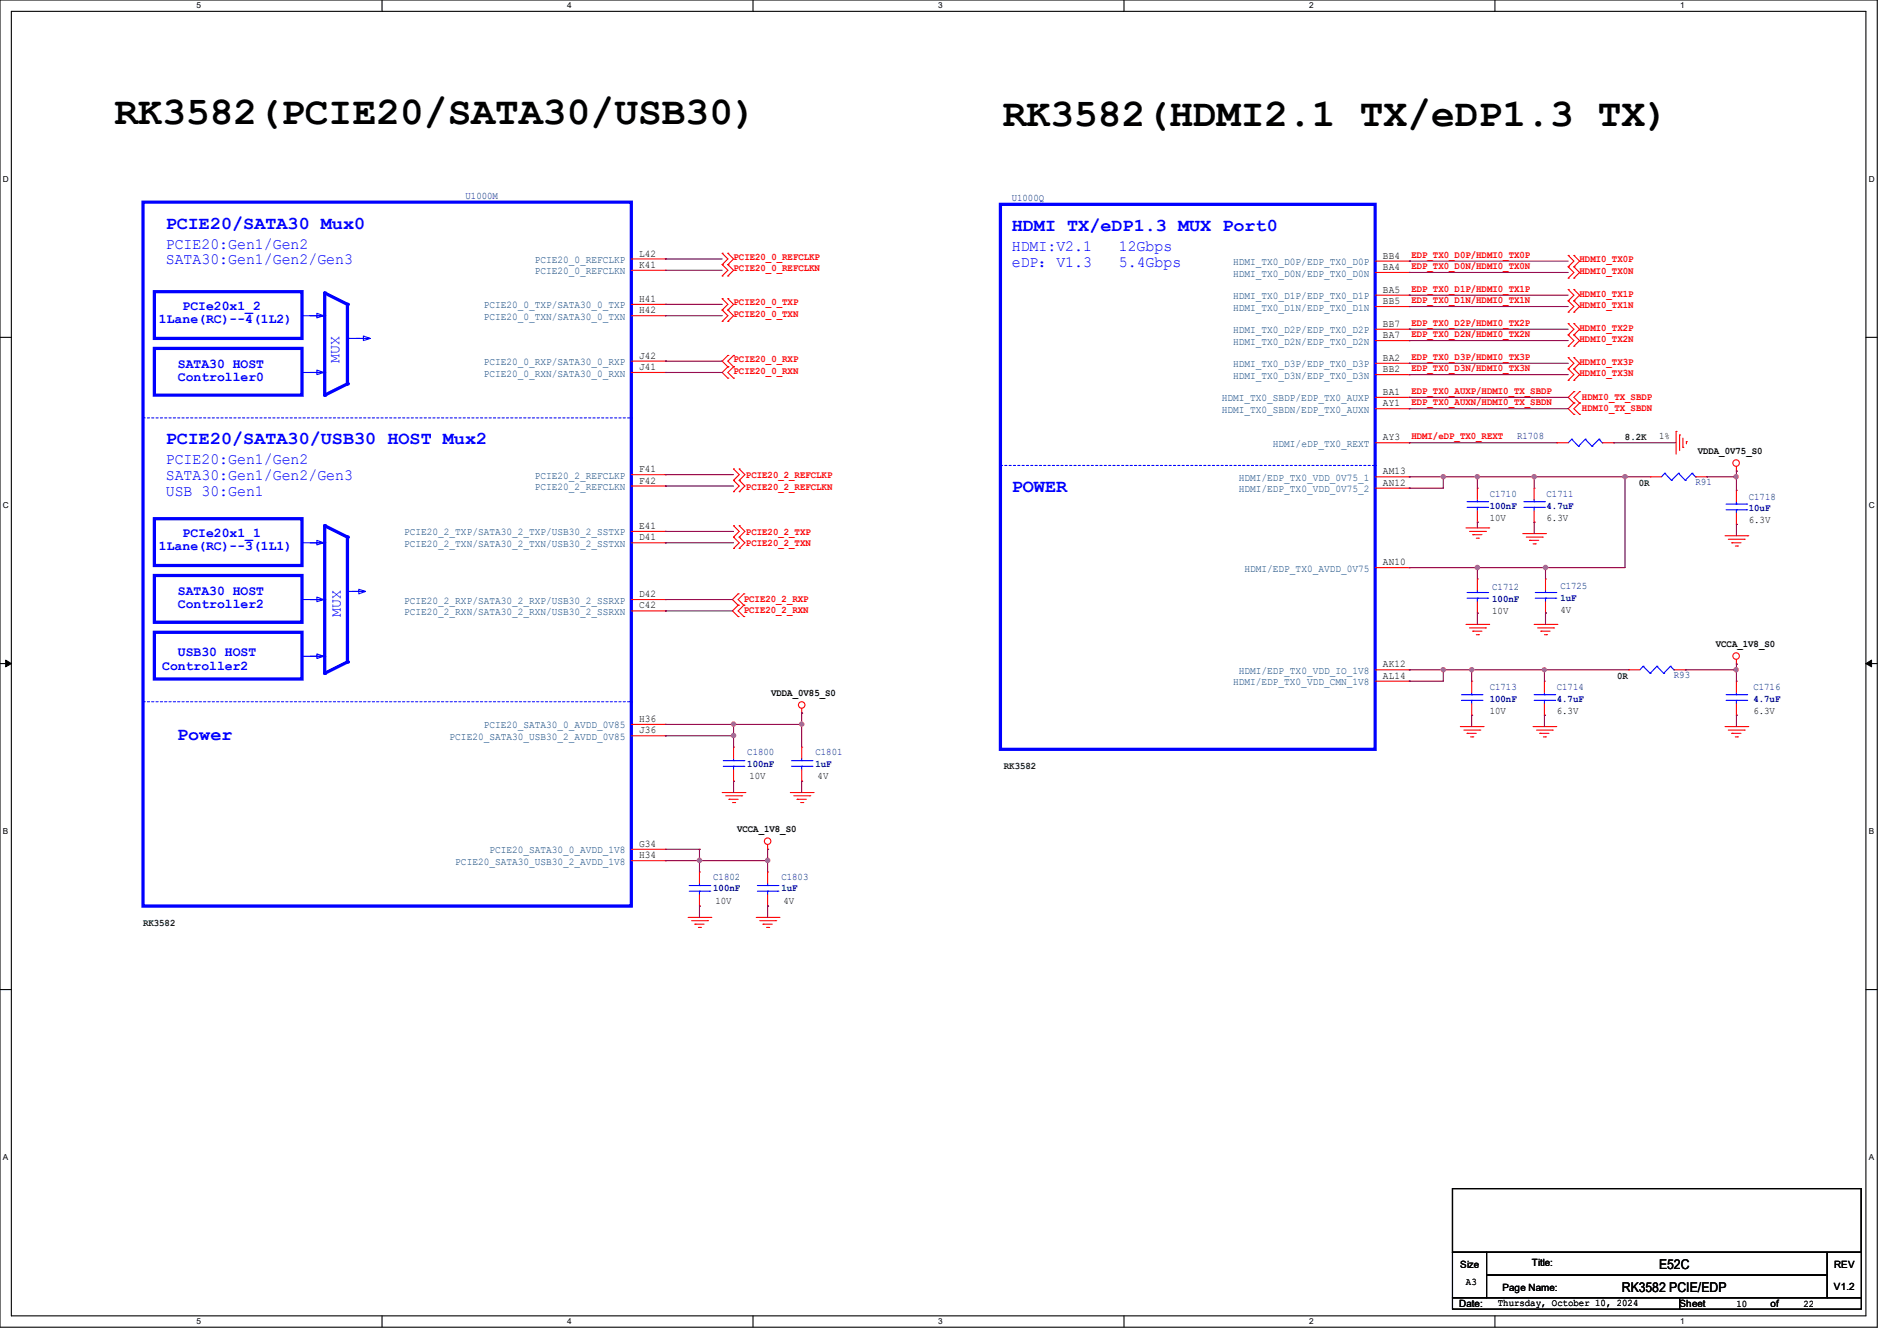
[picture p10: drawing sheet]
<svg xmlns="http://www.w3.org/2000/svg" width="297mm" height="210mm" viewBox="0 0 297 210" stroke-linecap="round" stroke-linejoin="round" font-family="sans-serif">
<path d="M0 0h293.9v207.9h-293.9zM1.8 1.8h290.3v204.3h-290.3z" fill="none" stroke="#000" stroke-width=".17"/>
<g fill="#fff">
<path d="M30.8 .2h.7v1.4h-.7z"/>
<path d="M30.8 206.2h.7v1.4h-.7z"/>
</g>
<path d="M59.8 0v1.8M59.8 206.1v1.8" fill="none" stroke="#000" stroke-width=".17"/>
<g fill="#fff">
<path d="M88.8 .2h.7v1.4h-.7z"/>
<path d="M88.8 206.2h.7v1.4h-.7z"/>
</g>
<path d="M117.9 0v1.8M117.9 206.1v1.8" fill="none" stroke="#000" stroke-width=".17"/>
<g fill="#fff">
<path d="M146.9 .2h.7v1.4h-.7z"/>
<path d="M146.9 206.2h.7v1.4h-.7z"/>
</g>
<path d="M176 0v1.8M176 206.1v1.8" fill="none" stroke="#000" stroke-width=".17"/>
<g fill="#fff">
<path d="M205 .2h.7v1.4h-.7z"/>
<path d="M205 206.2h.7v1.4h-.7z"/>
</g>
<path d="M234.1 0v1.8M234.1 206.1v1.8" fill="none" stroke="#000" stroke-width=".17"/>
<g fill="#fff">
<path d="M263.1 .2h.6v1.4h-.6z"/>
<path d="M263.1 206.2h.6v1.4h-.6z"/>
<path d="M.5 27.3h.9v1.4h-.9z"/>
<path d="M292.6 27.3h.9v1.4h-.9z"/>
<path d="M.5 78.4h.9v1.4h-.9z"/>
<path d="M292.6 78.4h.9v1.4h-.9z"/>
</g>
<path d="M0 52.8h1.8M292.1 52.8h1.8" fill="none" stroke="#000" stroke-width=".17"/>
<g fill="#fff">
<path d="M.5 129.5h.8v1.4h-.8z"/>
<path d="M292.6 129.5h.8v1.4h-.8z"/>
</g>
<path d="M0 103.9h1.8M292.1 103.9h1.8" fill="none" stroke="#000" stroke-width=".17"/>
<path d="M.9 103.4l.9 .5-.9 .5zM292.1 103.9l.9-.5v1z" fill="#000" stroke="#000" stroke-width=".16"/>
<g fill="#fff">
<path d="M.5 180.5h.8v1.4h-.8z"/>
<path d="M292.6 180.5h.8v1.4h-.8z"/>
</g>
<path d="M0 155h1.8M292.1 155h1.8M227.4 186.1h64v10h-64zM227.4 196.1h5.3v7.1h-5.3zM232.7 196.1h53.4v3.6h-53.4zM232.7 199.7h53.4v3.5h-53.4zM286.1 196.1h5.3v7.1h-5.3zM227.4 203.2h35.6v1.8h-35.6zM263 203.2h28.4v1.8h-28.4z" fill="none" stroke="#000" stroke-width=".17"/>
<g fill="none" stroke="#f00" stroke-width=".17">
<path d="M113.1 39.7h.1M113.1 39.7l.9 .9-.9 .8M114 39.7h.1M114 39.7l.9 .9-.9 .8M113.1 41.4h.1M113.1 43.2h.1M113.1 48.6h.1M113.1 46.8h.1M113.1 50.3h.1M113.1 41.4l.9 .9-.9 .9M113.1 46.8l.9 .9-.9 .9M113.1 48.6l.9 .8-.9 .9"/>
<path d="M114 41.4h.1M114 43.2h.1M114 48.6h.1M114 46.8h.1M114 50.3h.1M114 55.7h.1M114 57.4h.1M114 59.2h.1M114 41.4l.9 .9-.9 .9M114 46.8l.9 .9-.9 .9M114 48.6l.9 .8-.9 .9M114 55.7l-.9 .9 .9 .8"/>
<path d="M114 57.4l-.9 .9 .9 .9M114.9 57.4h.1M114.9 55.7h.1M114.9 59.2h.1M114.9 55.7l-.9 .9 .9 .8M114.9 57.4l-.9 .9 .9 .9M215.3 40.9h5.3M215.3 42.7h5.3M215.3 46.2h5.3M215.3 48h5.3M215.3 51.6h5.3M215.3 53.3h5.3"/>
<path d="M215.3 56.9h5.3M215.3 58.7h5.3M220.6 40.9h.1M220.6 42.7h.1M220.6 46.2h.1M220.6 48h.1M220.6 51.6h.1M220.6 53.3h.1M220.6 56.9h.1M220.6 58.7h.1M245.5 43.6h.1M245.5 41.8h.1"/>
<path d="M245.5 40h.1M245.5 48.9h.1M245.5 47.1h.1M245.5 45.3h.1M245.5 54.2h.1M245.5 52.5h.1M245.5 50.7h.1M245.5 59.6h.1M245.5 57.8h.1M245.5 56h.1M245.5 41.8l.9 .9-.9 .9M245.5 40l.9 .9-.9 .9"/>
<path d="M245.5 47.1l.9 .9-.9 .9M245.5 45.3l.9 .9-.9 .9M245.5 52.5l.9 .8-.9 .9M245.5 50.7l.9 .9-.9 .9M245.5 57.8l.9 .9-.9 .9M245.5 56l.9 .9-.9 .9M246.4 43.6h.1M246.4 41.8h.1M246.4 40h.1M246.4 48.9h.1M246.4 47.1h.1M246.4 45.3h.1"/>
<path d="M246.4 54.2h.1M246.4 52.5h.1M246.4 50.7h.1M246.4 59.6h.1M246.4 57.8h.1M246.4 56h.1M246.4 41.8l.9 .9-.9 .9M246.4 40l.9 .9-.9 .9M246.4 47.1l.9 .9-.9 .9M246.4 45.3l.9 .9-.9 .9M246.4 52.5l.9 .8-.9 .9M246.4 50.7l.9 .9-.9 .9"/>
<path d="M246.4 57.8l.9 .9-.9 .9M246.4 56l.9 .9-.9 .9M114.9 75.2h.1M114.9 73.4h.1M114.9 77h.1M114.9 73.4l.8 .9-.8 .9M114.9 75.2l.8 .9-.8 .9M115.7 75.2h.1M115.7 73.4h.1M115.7 77h.1M115.7 73.4l.9 .9-.9 .9M115.7 75.2l.9 .9-.9 .9"/>
<path d="M215.3 62.2h5.3M215.3 64h5.3M215.3 69.3h5.3M215.3 74.7h5.3M215.3 76.5h5.3M220.6 62.2h.1M220.6 64h.1M220.6 69.3h.1M220.6 74.7h.1M220.6 76.5h.1M231.3 76.5h.1M231.3 76.5v1.7"/>
<path d="M240.2 76.5h.1M240.2 76.5v1.7M243.8 69.3h.1M243.8 69.3h1.7M246.4 61.3h.1M246.4 63.1h.1M246.4 64.9h.1M246.4 61.3l-.9 .9 .9 .9M246.4 63.1l-.9 .9 .9 .9M247.3 63.1h.1M247.3 61.3h.1M247.3 64.9h.1"/>
<path d="M247.3 61.3l-.9 .9 .9 .9M247.3 63.1l-.9 .9 .9 .9M250.9 69.3h1.7M252.6 69.3h.1M262.4 67.6h.1M262.4 67.6v3.5M263 68.1h.1M263 68.1v2.5M263.5 70.1h.1M263.5 68.6v1.5M264 69.2h.1M264 69.2v.3"/>
<path d="M271.9 73.8h.1M271.9 76.8h.1M271.9 73.1v.7M271.9 76.8v1.8M114.9 84.1h.1M114.9 82.3h.1M114.9 85.9h.1M114.9 82.3l.8 .9-.8 .9M114.9 84.1l.8 .9-.8 .9M115.6 93h.1M115.6 94.8h.1M115.6 96.6h.1"/>
<path d="M115.6 93l-.9 .9 .9 .9M115.6 94.8l-.9 .9 .9 .9M115.7 84.1h.1M115.7 82.3h.1M115.7 85.9h.1M115.7 82.3l.9 .9-.9 .9M115.7 84.1l.9 .9-.9 .9M116.5 94.8h.1M116.5 93h.1M116.5 96.6h.1M116.5 93l-.9 .9 .9 .9M116.5 94.8l-.9 .9 .9 .9"/>
<path d="M215.3 88.9h5.3M220.6 88.9h.1M229.5 82.7h3.6M229.5 97.8h3.6M230.1 83.2h2.5M230.1 98.3h2.5M230.6 83.7h.1M230.6 98.8h.1M230.6 83.7h1.4M230.6 98.8h1.4M231.1 84.3h.4M231.1 99.4h.4"/>
<path d="M231.3 90.7h.1M231.3 96h.1M231.3 81.8h.1M231.3 80v1.8M231.3 90.7v1.8M231.3 94.2v1.8M231.5 84.3h.1M231.5 99.4h.1M232.6 83.2h.1M232.6 98.3h.1M233.1 82.7h.1M233.1 97.8h.1"/>
<path d="M238.4 83.6h3.6M239 84.1h2.5M239.5 84.6h.1M239.5 84.6h1.4M240 85.2h.4M240.2 81.8h.1M240.2 97.8h3.6M240.2 80v1.8M240.4 85.2h.1M240.7 98.3h2.5M241.3 98.8h.1M241.3 98.8h1.4"/>
<path d="M241.5 84.1h.1M241.8 99.4h.3M242 83.6h.1M242.1 99.4h.1M243.2 98.3h.1M243.8 97.8h.1M270.1 83.9h3.5M270.6 84.5h2.5M271.1 85h.1M271.1 85h1.5M271.7 85.5h.3M271.9 82.1h.1"/>
<path d="M271.9 80.3v1.8M272 85.5h.1M273.1 84.5h.1M273.6 83.9h.1M114.9 117h.1M114.9 117v1.8M125.5 111.7h.1M125.5 111v.7M215.3 104.9h5.3M215.3 106.7h5.3M220.6 104.9h.1M220.6 106.7h.1"/>
<path d="M228.6 113.8h3.6M229.2 114.3h2.5M229.7 114.9h.1M229.7 114.9h1.4M230.3 115.4h.3M230.4 106.7h.1M230.4 112h.1M230.4 106.7v1.8M230.4 110.2v1.8M230.6 115.4h.1M231.7 114.3h.1M232.2 113.8h.1"/>
<path d="M240 113.8h3.6M240.6 114.3h2.4M241.1 114.9h.1M241.1 114.9h1.4M241.6 115.4h.4M241.8 106.7h.1M241.8 112h.1M241.8 106.7v1.8M241.8 110.2v1.8M242 115.4h.1M243 114.3h.1M243.6 113.8h.1"/>
<path d="M255 104.9h.1M255 104.9h1.8M262.1 104.9h1.8M263.9 104.9h.1M270.1 113.8h3.5M270.6 114.3h2.5M271.1 114.9h.1M271.1 114.9h1.5M271.7 115.4h.3M271.9 104h.1M271.9 106.7h.1M271.9 112h.1"/>
<path d="M271.9 103.3v.7M271.9 106.7v1.8M271.9 110.2v1.8M272 115.4h.1M273.1 114.3h.1M273.6 113.8h.1M109.5 136.6h.1M109.5 136.6v1.7M113.1 124.1h3.5M113.6 124.6h2.5M114.1 125.2h.1M114.1 125.2h1.5"/>
<path d="M114.7 125.7h.3M114.9 122.3h.1M114.9 120.6v1.7M115 125.7h.1M116.1 124.6h.1M116.6 124.1h.1M120.2 133h.1M120.2 136.6h.1M120.2 132.3v.7M120.2 136.6v1.7M123.7 124.1h3.6M124.3 124.6h2.5"/>
<path d="M124.8 125.2h.1M124.8 125.2h1.4M125.3 125.7h.4M125.7 125.7h.1M126.8 124.6h.1M127.3 124.1h.1M107.7 143.7h3.6M108.3 144.2h2.5M108.8 144.7h.1M108.8 144.7h1.4M109.3 145.2h.4M109.5 141.9h.1"/>
<path d="M109.5 140.1v1.8M109.7 145.2h.1M110.8 144.2h.1M111.3 143.7h.1M118.4 143.7h3.6M119 144.2h2.5M119.5 144.7h.1M119.5 144.7h1.4M120 145.2h.4M120.2 141.9h.1M120.2 140.1v1.8M120.4 145.2h.1"/>
<path d="M121.5 144.2h.1M122 143.7h.1"/>
<circle cx="271.8" cy="72.5" r=".51"/>
<circle cx="125.5" cy="110.4" r=".51"/>
<circle cx="271.8" cy="102.7" r=".51"/>
<circle cx="120.2" cy="131.7" r=".51"/>
</g>
<path d="M22.4 31.7h76.4v110.2h-76.4zM156.6 32h58.7v85.3h-58.7zM24.2 45.7h23.1v7.3h-23.1zM54.4 47.7v12.4" fill="none" stroke="#00f" stroke-width=".51"/>
<path d="M22.4 65.4h76.4M98.8 65.4h.1M156.6 72.9h58.7M215.3 72.9h.1" fill="none" stroke="#00f" stroke-width=".17" stroke-dasharray=".3 .3"/>
<g fill="none" stroke="#00f" stroke-width=".17">
<path d="M54.6 53h.1M54.6 53h1.7M229.7 79.5h3.2M229.7 78.6h3.2M231.3 78.6h.1M231.3 79.5h.1M231.3 78.2v.4M231.3 79.5v.5M232.9 79.5h.1M232.9 78.6h.1M238.6 79.5h3.2M238.6 78.6h3.2"/>
<path d="M240.2 78.6h.1M240.2 79.5h.1M240.2 78.2v.4M240.2 79.5v.5M241.8 79.5h.1M241.8 78.6h.1M246.1 68.8h.1M246.1 68.8l-.6 .5M246.1 68.8l1 1.1M247.1 69.9h.1M248.2 68.8h.1M248.2 68.8l-1.1 1.1"/>
<path d="M248.2 68.8l1.1 1.1M249.3 69.9h.1M250.4 68.8h.1M250.4 68.8l-1.1 1.1M250.4 68.8l.5 .5M250.9 69.3h.1M270.3 79.8h3.2M270.3 79h3.2M271.9 79h.1M271.9 79.8h.1M271.9 78.6v.4M271.9 79.8v.5"/>
<path d="M273.5 79.8h.1M273.5 79h.1M229.7 93.7h3.2M229.7 92.8h3.2M231.3 92.8h.1M231.3 93.7h.1M231.3 92.5v.3M231.3 93.7v.5M232.9 93.7h.1M232.9 92.8h.1M113.2 119.1h3.3M114.9 119.1h.1"/>
<path d="M114.9 118.8v.3M116.5 119.1h.1M228.8 109.7h3.2M228.8 108.8h3.2M230.4 108.8h.1M230.4 109.7h.1M230.4 108.5v.3M230.4 109.7v.5M232 109.7h.1M232 108.8h.1M240.2 109.7h3.2M240.2 108.8h3.2"/>
<path d="M241.8 108.8h.1M241.8 109.7h.1M241.8 108.5v.3M241.8 109.7v.5M243.4 109.7h.1M243.4 108.8h.1M257.3 104.4h.1M257.3 104.4l-.5 .5M257.3 104.4l1.1 1.1M258.4 105.5h.1M259.4 104.4h.1M259.4 104.4l-1 1.1"/>
<path d="M259.4 104.4l1.1 1.1M260.5 105.5h.1M261.5 104.4h.1M261.5 104.4l-1 1.1M261.5 104.4l.6 .5M262.1 104.9h.1M270.3 109.7h3.2M270.3 108.8h3.2M271.9 108.8h.1M271.9 109.7h.1M271.9 108.5v.3M271.9 109.7v.5"/>
<path d="M273.5 109.7h.1M273.5 108.8h.1M107.9 139.6h3.2M107.9 138.7h3.2M109.5 138.7h.1M109.5 139.6h.1M109.5 138.3v.4M109.5 139.6v.5M111.1 139.6h.1M111.1 138.7h.1M113.2 120h3.3M114.9 120h.1"/>
<path d="M114.9 120v.6M116.5 120h.1M118.6 139.6h3.2M118.6 138.7h3.2M120.2 138.7h.1M120.2 139.6h.1M120.2 138.3v.4M120.2 139.6v.5M121.8 139.6h.1M121.8 138.7h.1"/>
</g>
<circle cx="54.4" cy="47.7" r=".25" fill="#00f"/>
<path d="M47.3 49.4h3.5M47.3 58.3h3.5M48.6 58.3h2.1l-1.1 .4v-.7l1.1 .3M50.8 49.4h.1M50.8 58.3h.1" fill="none" stroke="#00f" stroke-width=".17"/>
<path d="M54.4 60.1l-3.6 1.8" fill="none" stroke="#00f" stroke-width=".51"/>
<circle cx="54.4" cy="60.1" r=".25" fill="#00f"/>
<path d="M50.8 45.9l3.6 1.8" fill="none" stroke="#00f" stroke-width=".51"/>
<circle cx="50.8" cy="45.9" r=".25" fill="#00f"/>
<path d="M50.8 45.9v16" fill="none" stroke="#00f" stroke-width=".51"/>
<circle cx="50.8" cy="61.9" r=".25" fill="#00f"/>
<path d="M48.6 49.4h2.1l-1.1 .4v-.7l1.1 .3M55.8 53h2.2l-1.1 .3v-.7l1.1 .4M48.6 93.9h2.1l-1.1 .3v-.7l1.1 .4M48.6 85h2.1l-1.1 .3v-.7l1.1 .4M55.1 92.6h2.1l-1 .4v-.7l1 .3M47.3 102.8h3.5M50.8 102.8h.1" fill="none" stroke="#00f" stroke-width=".17"/>
<path d="M24.2 54.6h23.1v7.3h-23.1zM24.2 81.2h23.1v7.4h-23.1zM24.2 90.1h23.1v7.4h-23.1zM24.2 99h23.1v7.3h-23.1zM50.8 82.3v23.2" fill="none" stroke="#00f" stroke-width=".51"/>
<circle cx="50.8" cy="105.5" r=".25" fill="#00f"/>
<path d="M54.4 103.7l-3.6 1.8" fill="none" stroke="#00f" stroke-width=".51"/>
<circle cx="54.4" cy="103.7" r=".25" fill="#00f"/>
<path d="M48.6 102.8h2.1l-1.1 .3v-.7l1.1 .4" fill="none" stroke="#00f" stroke-width=".17"/>
<path d="M54.4 84.1v19.6" fill="none" stroke="#00f" stroke-width=".51"/>
<circle cx="54.4" cy="84.1" r=".25" fill="#00f"/>
<path d="M54.4 92.6h.1M54.4 92.6h1.8" fill="none" stroke="#00f" stroke-width=".17"/>
<path d="M50.8 82.3l3.6 1.8" fill="none" stroke="#00f" stroke-width=".51"/>
<circle cx="50.8" cy="82.3" r=".25" fill="#00f"/>
<g fill="none" stroke="#00f" stroke-width=".17">
<path d="M260.6 74.1h.1M260.6 74.1l-.5 .6M260.6 74.1l1.1 1.1M261.7 75.2h.1M262.8 74.1h.1M262.8 74.1l-1.1 1.1M262.8 74.1l1.1 1.1M263.9 75.2h.1M264.9 74.1h.1M264.9 74.1l-1 1.1M264.9 74.1l.6 .6M265.5 74.7h.1"/>
<path d="M47.3 93.9h3.5M47.3 85h3.5M50.8 93.9h.1M50.8 85h.1M240.4 93.7h3.2M240.4 92.8h3.2M242 92.8h.1M242 93.7h.1M242 92.5v.3M242 93.7v.5M243.6 93.7h.1M243.6 92.8h.1"/>
<path d="M123.9 119.1h3.2M125.5 119.1h.1M125.5 118.8v.3M127.1 119.1h.1M123.9 120h3.2M125.5 120h.1M125.5 120v.6M127.1 120h.1"/>
</g>
<path d="M22.4 109.9h76.4M98.8 109.9h.1" fill="none" stroke="#00f" stroke-width=".17" stroke-dasharray=".3 .3"/>
<g fill="none" stroke="#f00" stroke-width=".17">
<path d="M98.8 40.6h5.4M98.8 42.3h5.4M98.8 47.7h5.4M98.8 49.4h5.4M98.8 56.6h5.4M98.8 58.3h5.4M104.2 40.6h.1M104.2 42.3h.1M104.2 47.7h.1M104.2 49.4h.1M104.2 56.6h.1M104.2 58.3h.1"/>
<path d="M98.8 74.3h5.4M98.8 76.1h5.4M104.2 74.3h.1M104.2 76.1h.1M258.4 74.7h.1M258.4 74.7h1.7M265.5 74.7h1.8M267.3 74.7h.1M98.8 93.9h5.4M98.8 95.7h5.4M98.8 83.2h5.4M98.8 85h5.4"/>
<path d="M104.2 93.9h.1M104.2 95.7h.1M104.2 83.2h.1M104.2 85h.1M242 90.7h.1M242 96h.1M242 90.7v1.8M242 94.2v1.8M98.8 113.5h5.4M98.8 115.2h5.4M104.2 113.5h.1M104.2 115.2h.1"/>
<path d="M125.5 117h.1M125.5 117v1.8M98.8 133h5.4M98.8 134.8h5.4M104.2 133h.1M104.2 134.8h.1M125.5 122.3h.1M125.5 120.6v1.7"/>
</g>
<g fill="none" stroke="#7f003f" stroke-width=".17">
<path d="M104.2 40.6h.1M104.2 42.3h.1M104.2 56.6h.1M104.2 58.3h.1M104.2 49.4h.1M104.2 47.7h.1M104.2 40.6h8.9M104.2 42.3h8.9M104.2 56.6h8.9M104.2 58.3h8.9M104.2 49.4h8.9M104.2 47.7h8.9"/>
<path d="M220.6 40.9h.1M220.6 42.7h.1M220.6 46.2h.1M220.6 48h.1M220.6 53.3h.1M220.6 51.6h.1M220.6 58.7h.1M220.6 56.9h.1M220.6 40.9h24.9M220.6 42.7h24.9M220.6 46.2h24.9M220.6 48h24.9"/>
<path d="M220.6 53.3h24.9M220.6 51.6h24.9M220.6 58.7h24.9M220.6 56.9h24.9M104.2 74.3h.1M104.2 76.1h.1M104.2 74.3h10.7M104.2 76.1h10.7M220.6 69.3h.1M220.6 76.5h.1M220.6 74.7h.1M220.6 64h.1"/>
<path d="M220.6 62.2h.1M220.6 69.3h23.2M220.6 74.7h37.8M220.6 64h24.9M220.6 62.2h24.9M226 74.7h.1M226 74.7v1.8h-5.4M231.3 74.7h.1M231.3 74.7v1.8M240.2 74.7h.1M240.2 74.7v1.8M252.6 69.3h.1"/>
<path d="M252.6 69.3h9.8M254.4 74.7h.1M254.4 74.7v14.2h-33.8M267.3 74.7h.1M267.3 74.7h4.6M271.9 73.8h.1M271.9 74.7h.1M271.9 73.8v3M104.2 83.2h.1M104.2 85h.1M104.2 93.9h.1M104.2 95.7h.1"/>
<path d="M104.2 83.2h10.7M104.2 85h10.7M104.2 93.9h10.5M104.2 95.7h10.5M220.6 88.9h.1M231.3 81.8h.1M231.3 88.9h.1M231.3 96h.1M231.3 81.8v.9M231.3 88.9v1.8M231.3 96v1.8M240.2 81.8h.1"/>
<path d="M240.2 81.8v1.8M242 88.9h.1M242 96h.1M242 88.9v1.8M242 96v1.8M271.9 82.1h.1M271.9 82.1v1.8M104.2 115.2h.1M104.2 113.5h.1M104.2 115.2h10.7M104.2 113.5h21.3M114.9 115.2h.1"/>
<path d="M114.9 113.5h.1M114.9 113.5v3.5M125.5 113.5h.1M125.5 111.7h.1M125.5 111.7v5.3M220.6 106.7h.1M220.6 104.9h.1M220.6 104.9h34.4M226 104.9h.1M226 104.9v1.8h-5.4M230.4 104.9h.1M230.4 112h.1"/>
<path d="M230.4 104.9v1.8M230.4 112v1.8M241.8 104.9h.1M241.8 112h.1M241.8 104.9v1.8M241.8 112v1.8M263.9 104.9h.1M263.9 104.9h8M271.9 104.9h.1M271.9 112h.1M271.9 104h.1M271.9 104v2.7"/>
<path d="M271.9 112v1.8M104.2 133h.1M104.2 134.8h.1M104.2 133h5.3M104.2 134.8h16M109.5 134.8h.1M109.5 133h.1M109.5 133v3.6M114.9 122.3h.1M114.9 122.3v1.8M120.2 134.8h.1M120.2 133h.1"/>
<path d="M120.2 133v3.6M125.5 122.3h.1M125.5 122.3v1.8M109.5 141.9h.1M109.5 141.9v1.8M120.2 141.9h.1M120.2 141.9v1.8"/>
</g>
<g fill="#f0f" stroke="#f0f" stroke-width=".17">
<circle cx="120.2" cy="134.7" r=".34"/>
<circle cx="109.5" cy="134.7" r=".34"/>
<circle cx="114.9" cy="115.2" r=".34"/>
<circle cx="114.9" cy="113.4" r=".34"/>
<circle cx="125.5" cy="113.4" r=".34"/>
<circle cx="254.4" cy="74.7" r=".34"/>
<circle cx="271.8" cy="74.7" r=".34"/>
<circle cx="226" cy="74.7" r=".34"/>
<circle cx="231.3" cy="74.7" r=".34"/>
<circle cx="240.2" cy="74.7" r=".34"/>
<circle cx="226" cy="104.9" r=".34"/>
<circle cx="230.4" cy="104.9" r=".34"/>
<circle cx="241.8" cy="104.9" r=".32"/>
<circle cx="271.8" cy="104.9" r=".34"/>
<circle cx="242" cy="88.9" r=".34"/>
<circle cx="231.3" cy="88.9" r=".34"/>
</g>
<g font-size="6.2">
<text x="17.9" y="19.4">RK3582(PCIE20/SATA30/USB30)</text>
<text x="157" y="19.8">RK3582(HDMI2.1 TX/eDP1.3 TX)</text>
</g>
<g font-size="2.8" fill="#00f">
<text x="25.9" y="35.8">PCIE20/SATA30 Mux0</text>
<text x="158.4" y="36.2">HDMI TX/eDP1.3 MUX Port0</text>
<text x="25.9" y="69.6">PCIE20/SATA30/USB30 HOST Mux2</text>
<text x="158.4" y="77">POWER</text>
<text x="27.7" y="115.8">Power</text>
</g>
<g font-size="2.5" fill="#00f">
<text x="26" y="38.9">PCIE20:Gen1/Gen2</text>
<text x="26" y="41.4">SATA30:Gen1/Gen2/Gen3</text>
<text x="158.4" y="39.3">HDMI:V2.1</text>
<text x="158.4" y="41.7">eDP：V1.3</text>
<text x="175.2" y="39.3">12Gbps</text>
<text x="175.2" y="41.7">5.4Gbps</text>
<text x="26" y="72.7">PCIE20:Gen1/Gen2</text>
<text x="26" y="75.2">SATA30:Gen1/Gen2/Gen3</text>
<text x="26" y="77.6">USB 30:Gen1</text>
</g>
<g font-size="2.3" fill="#00f">
<text x="53.2" y="56.9" transform="rotate(-90 53.2 56.9)">MUX</text>
<text x="53.3" y="96.6" transform="rotate(-90 53.3 96.6)">MUX</text>
</g>
<g font-size="2.1" fill="#00f">
<text x="24.9" y="50.6">1Lane(RC)--4(1L2)</text>
<text x="28.6" y="48.5">PCIe20x1_2</text>
<text x="27.9" y="57.6">SATA30 HOST</text>
<text x="27.9" y="59.7">Controller0</text>
<text x="24.9" y="86.2">1Lane(RC)--3(1L1)</text>
<text x="28.6" y="84.1">PCIe20x1_1</text>
<text x="27.9" y="93.1">SATA30 HOST</text>
<text x="27.9" y="95.2">Controller2</text>
<text x="25.4" y="104.9">Controller2</text>
<text x="27.9" y="102.7">USB30 HOST</text>
</g>
<g font-size="2.1">
<text x="253.9" y="202.3">RK3582 PCIE/EDP</text>
<text x="259.8" y="198.8">E52C</text>
</g>
<g font-size="1.6" fill="#00007f">
<text x="72.9" y="31.1">U1000M</text>
<text x="158.4" y="31.5">U1000Q</text>
<text x="237.5" y="68.8">R1708</text>
<text x="233.3" y="77.8">C1710</text>
<text x="242.1" y="77.8">C1711</text>
<text x="265.5" y="75.9">R91</text>
<text x="233.3" y="79.7">100nF</text>
<text x="242.1" y="79.7">4.7uF</text>
<text x="273.8" y="78.2">C1718</text>
<text x="273.8" y="80.1">10uF</text>
<text x="233.6" y="92.5">C1712</text>
<text x="233.6" y="94.3">100nF</text>
<text x="244.3" y="92.2">C1725</text>
<text x="244.3" y="94.1">1uF</text>
<text x="262.1" y="106.1">R93</text>
<text x="233.3" y="108.1">C1713</text>
<text x="233.3" y="109.9">100nF</text>
<text x="243.7" y="108.1">C1714</text>
<text x="243.7" y="109.9">4.7uF</text>
<text x="274.5" y="108.1">C1716</text>
<text x="274.5" y="109.9">4.7uF</text>
<text x="117" y="118.2">C1800</text>
<text x="127.7" y="118.2">C1801</text>
<text x="117" y="120.1">100nF</text>
<text x="127.7" y="120.1">1uF</text>
<text x="111.7" y="137.8">C1802</text>
<text x="122.3" y="137.8">C1803</text>
<text x="111.7" y="139.6">100nF</text>
<text x="122.3" y="139.6">1uF</text>
</g>
<g font-size="1.6" fill="#003f7f">
<text x="83.7" y="41.2">PCIE20_0_REFCLKP</text>
<text x="193.1" y="41.5">HDMI_TX0_D0P/EDP_TX0_D0P</text>
<text x="83.7" y="43">PCIE20_0_REFCLKN</text>
<text x="193.1" y="43.3">HDMI_TX0_D0N/EDP_TX0_D0N</text>
<text x="193.1" y="46.9">HDMI_TX0_D1P/EDP_TX0_D1P</text>
<text x="75.7" y="48.3">PCIE20_0_TXP/SATA30_0_TXP</text>
<text x="75.7" y="50.1">PCIE20_0_TXN/SATA30_0_TXN</text>
<text x="193.1" y="48.6">HDMI_TX0_D1N/EDP_TX0_D1N</text>
<text x="193.1" y="52.2">HDMI_TX0_D2P/EDP_TX0_D2P</text>
<text x="193.1" y="54">HDMI_TX0_D2N/EDP_TX0_D2N</text>
<text x="75.7" y="57.2">PCIE20_0_RXP/SATA30_0_RXP</text>
<text x="75.7" y="59">PCIE20_0_RXN/SATA30_0_RXN</text>
<text x="193.1" y="57.5">HDMI_TX0_D3P/EDP_TX0_D3P</text>
<text x="193.1" y="59.3">HDMI_TX0_D3N/EDP_TX0_D3N</text>
<text x="191.3" y="62.9">HDMI_TX0_SBDP/EDP_TX0_AUXP</text>
<text x="191.3" y="64.6">HDMI_TX0_SBDN/EDP_TX0_AUXN</text>
<text x="199.3" y="70">HDMI/eDP_TX0_REXT</text>
<text x="83.7" y="75">PCIE20_2_REFCLKP</text>
<text x="83.7" y="76.8">PCIE20_2_REFCLKN</text>
<text x="194" y="75.3">HDMI/EDP_TX0_VDD_0V75_1</text>
<text x="194" y="77.1">HDMI/EDP_TX0_VDD_0V75_2</text>
<text x="63.3" y="83.9">PCIE20_2_TXP/SATA30_2_TXP/USB30_2_SSTXP</text>
<text x="63.3" y="85.6">PCIE20_2_TXN/SATA30_2_TXN/USB30_2_SSTXN</text>
<text x="194.9" y="89.5">HDMI/EDP_TX0_AVDD_0V75</text>
<text x="63.3" y="94.5">PCIE20_2_RXP/SATA30_2_RXP/USB30_2_SSRXP</text>
<text x="63.3" y="96.3">PCIE20_2_RXN/SATA30_2_RXN/USB30_2_SSRXN</text>
<text x="193.1" y="107.3">HDMI/EDP_TX0_VDD_CMN_1V8</text>
<text x="194" y="105.5">HDMI/EDP_TX0_VDD_IO_1V8</text>
<text x="70.4" y="115.9">PCIE20_SATA30_USB30_2_AVDD_0V85</text>
<text x="75.7" y="114.1">PCIE20_SATA30_0_AVDD_0V85</text>
<text x="71.3" y="135.4">PCIE20_SATA30_USB30_2_AVDD_1V8</text>
<text x="76.6" y="133.6">PCIE20_SATA30_0_AVDD_1V8</text>
</g>
<g font-size="1.6">
<text x="100.1" y="40.2">L42</text>
<text x="100.1" y="42">K41</text>
<text x="216.5" y="40.5">BB4</text>
<text x="100.1" y="47.3">H41</text>
<text x="216.5" y="42.3">BA4</text>
<text x="216.5" y="45.8">BA5</text>
<text x="216.5" y="47.6">BB5</text>
<text x="100.1" y="49.1">H42</text>
<text x="216.5" y="51.2">BB7</text>
<text x="216.5" y="53">BA7</text>
<text x="100.1" y="56.2">J42</text>
<text x="100.1" y="58">J41</text>
<text x="216.5" y="56.5">BA2</text>
<text x="216.5" y="58.3">BB2</text>
<text x="216.5" y="61.8">BA1</text>
<text x="216.5" y="63.6">AY1</text>
<text x="216.5" y="69">AY3</text>
<text x="259.8" y="68.8">1%</text>
<text x="265.8" y="71.2">VDDA_0V75_S0</text>
<text x="100.1" y="74">F41</text>
<text x="100.1" y="75.7">F42</text>
<text x="216.5" y="74.3">AM13</text>
<text x="216.5" y="76.1">AN12</text>
<text x="100.1" y="82.8">E41</text>
<text x="233.3" y="81.6">10V</text>
<text x="242.1" y="81.6">6.3V</text>
<text x="273.8" y="82">6.3V</text>
<text x="100.1" y="84.6">D41</text>
<text x="216.5" y="88.5">AN10</text>
<text x="100.1" y="93.5">D42</text>
<text x="100.1" y="95.3">C42</text>
<text x="233.6" y="96.2">10V</text>
<text x="244.3" y="96">4V</text>
<text x="268.6" y="101.4">VCCA_1V8_S0</text>
<text x="216.5" y="104.5">AK12</text>
<text x="216.5" y="106.3">AL14</text>
<text x="100.1" y="113.1">H36</text>
<text x="120.7" y="109">VDDA_0V85_S0</text>
<text x="233.3" y="111.8">10V</text>
<text x="243.7" y="111.8">6.3V</text>
<text x="274.5" y="111.8">6.3V</text>
<text x="100.1" y="114.9">J36</text>
<text x="117.3" y="122">10V</text>
<text x="128" y="122">4V</text>
<text x="115.4" y="130.3">VCCA_1V8_S0</text>
<text x="100.1" y="132.6">G34</text>
<text x="100.1" y="134.4">H34</text>
<text x="112" y="141.5">10V</text>
<text x="122.7" y="141.5">4V</text>
<text x="228.6" y="198.6">Size</text>
<text x="229.5" y="201.2">A3</text>
<text x="235.2" y="202.2">Page Name:</text>
<text x="239.9" y="198.2">Title:</text>
<text x="287.1" y="202">V1.2</text>
<text x="287.2" y="198.6">REV</text>
<text x="228.5" y="204.7">Date:</text>
<text x="234.5" y="204.5">Thursday, October 10, 2024</text>
<text x="263" y="204.7">Sheet</text>
<text x="271.9" y="204.6">10</text>
<text x="277.2" y="204.7">of</text>
<text x="282.4" y="204.6">22</text>
</g>
<g font-size="1.6" fill="#f00">
<text x="114.8" y="40.7">PCIE20_0_REFCLKP</text>
<text x="221" y="40.3">EDP_TX0_D0P/HDMI0_TX0P</text>
<text x="247.3" y="41.1">HDMI0_TX0P</text>
<text x="114.8" y="42.5">PCIE20_0_REFCLKN</text>
<text x="114.8" y="47.8">PCIE20_0_TXP</text>
<text x="221" y="42.1">EDP_TX0_D0N/HDMI0_TX0N</text>
<text x="221" y="45.7">EDP_TX0_D1P/HDMI0_TX1P</text>
<text x="221" y="47.5">EDP_TX0_D1N/HDMI0_TX1N</text>
<text x="247.3" y="42.9">HDMI0_TX0N</text>
<text x="247.3" y="46.4">HDMI0_TX1P</text>
<text x="114.8" y="49.6">PCIE20_0_TXN</text>
<text x="221" y="52.8">EDP_TX0_D2N/HDMI0_TX2N</text>
<text x="221" y="51">EDP_TX0_D2P/HDMI0_TX2P</text>
<text x="247.3" y="48.2">HDMI0_TX1N</text>
<text x="247.3" y="53.5">HDMI0_TX2N</text>
<text x="247.3" y="51.8">HDMI0_TX2P</text>
<text x="114.8" y="56.7">PCIE20_0_RXP</text>
<text x="114.8" y="58.5">PCIE20_0_RXN</text>
<text x="221" y="58.1">EDP_TX0_D3N/HDMI0_TX3N</text>
<text x="221" y="56.3">EDP_TX0_D3P/HDMI0_TX3P</text>
<text x="247.3" y="58.9">HDMI0_TX3N</text>
<text x="247.3" y="57.1">HDMI0_TX3P</text>
<text x="221" y="63.5">EDP_TX0_AUXN/HDMI0_TX_SBDN</text>
<text x="221" y="61.7">EDP_TX0_AUXP/HDMI0_TX_SBDP</text>
<text x="247.7" y="62.6">HDMI0_TX_SBDP</text>
<text x="247.7" y="64.4">HDMI0_TX_SBDN</text>
<text x="221" y="68.8">HDMI/eDP_TX0_REXT</text>
<text x="116.8" y="74.9">PCIE20_2_REFCLKP</text>
<text x="116.8" y="76.7">PCIE20_2_REFCLKN</text>
<text x="116.8" y="83.8">PCIE20_2_TXP</text>
<text x="116.8" y="85.6">PCIE20_2_TXN</text>
<text x="116.5" y="94.3">PCIE20_2_RXP</text>
<text x="116.5" y="96.1">PCIE20_2_RXN</text>
</g>
<g font-size="1.6" fill="#003f00">
<text x="254.4" y="68.8">8.2K</text>
<text x="256.6" y="76.1">0R</text>
<text x="253.2" y="106.3">0R</text>
<text x="157.2" y="120.4">RK3582</text>
<text x="22.4" y="144.9">RK3582</text>
</g>
<g font-size="1.3">
<text x="30.8" y="1.3">5</text>
<text x="88.8" y="1.3">4</text>
<text x="146.9" y="1.3">3</text>
<text x="205" y="1.3">2</text>
<text x="263.1" y="1.3">1</text>
<text x=".5" y="28.4">D</text>
<text x="292.6" y="28.4">D</text>
<text x=".5" y="79.5">C</text>
<text x="292.6" y="79.5">C</text>
<text x=".5" y="130.6">B</text>
<text x="292.6" y="130.6">B</text>
<text x=".5" y="181.7">A</text>
<text x="292.6" y="181.7">A</text>
<text x="30.8" y="207.4">5</text>
<text x="88.8" y="207.4">4</text>
<text x="146.9" y="207.4">3</text>
<text x="205" y="207.4">2</text>
<text x="263.1" y="207.4">1</text>
</g>
</svg>
